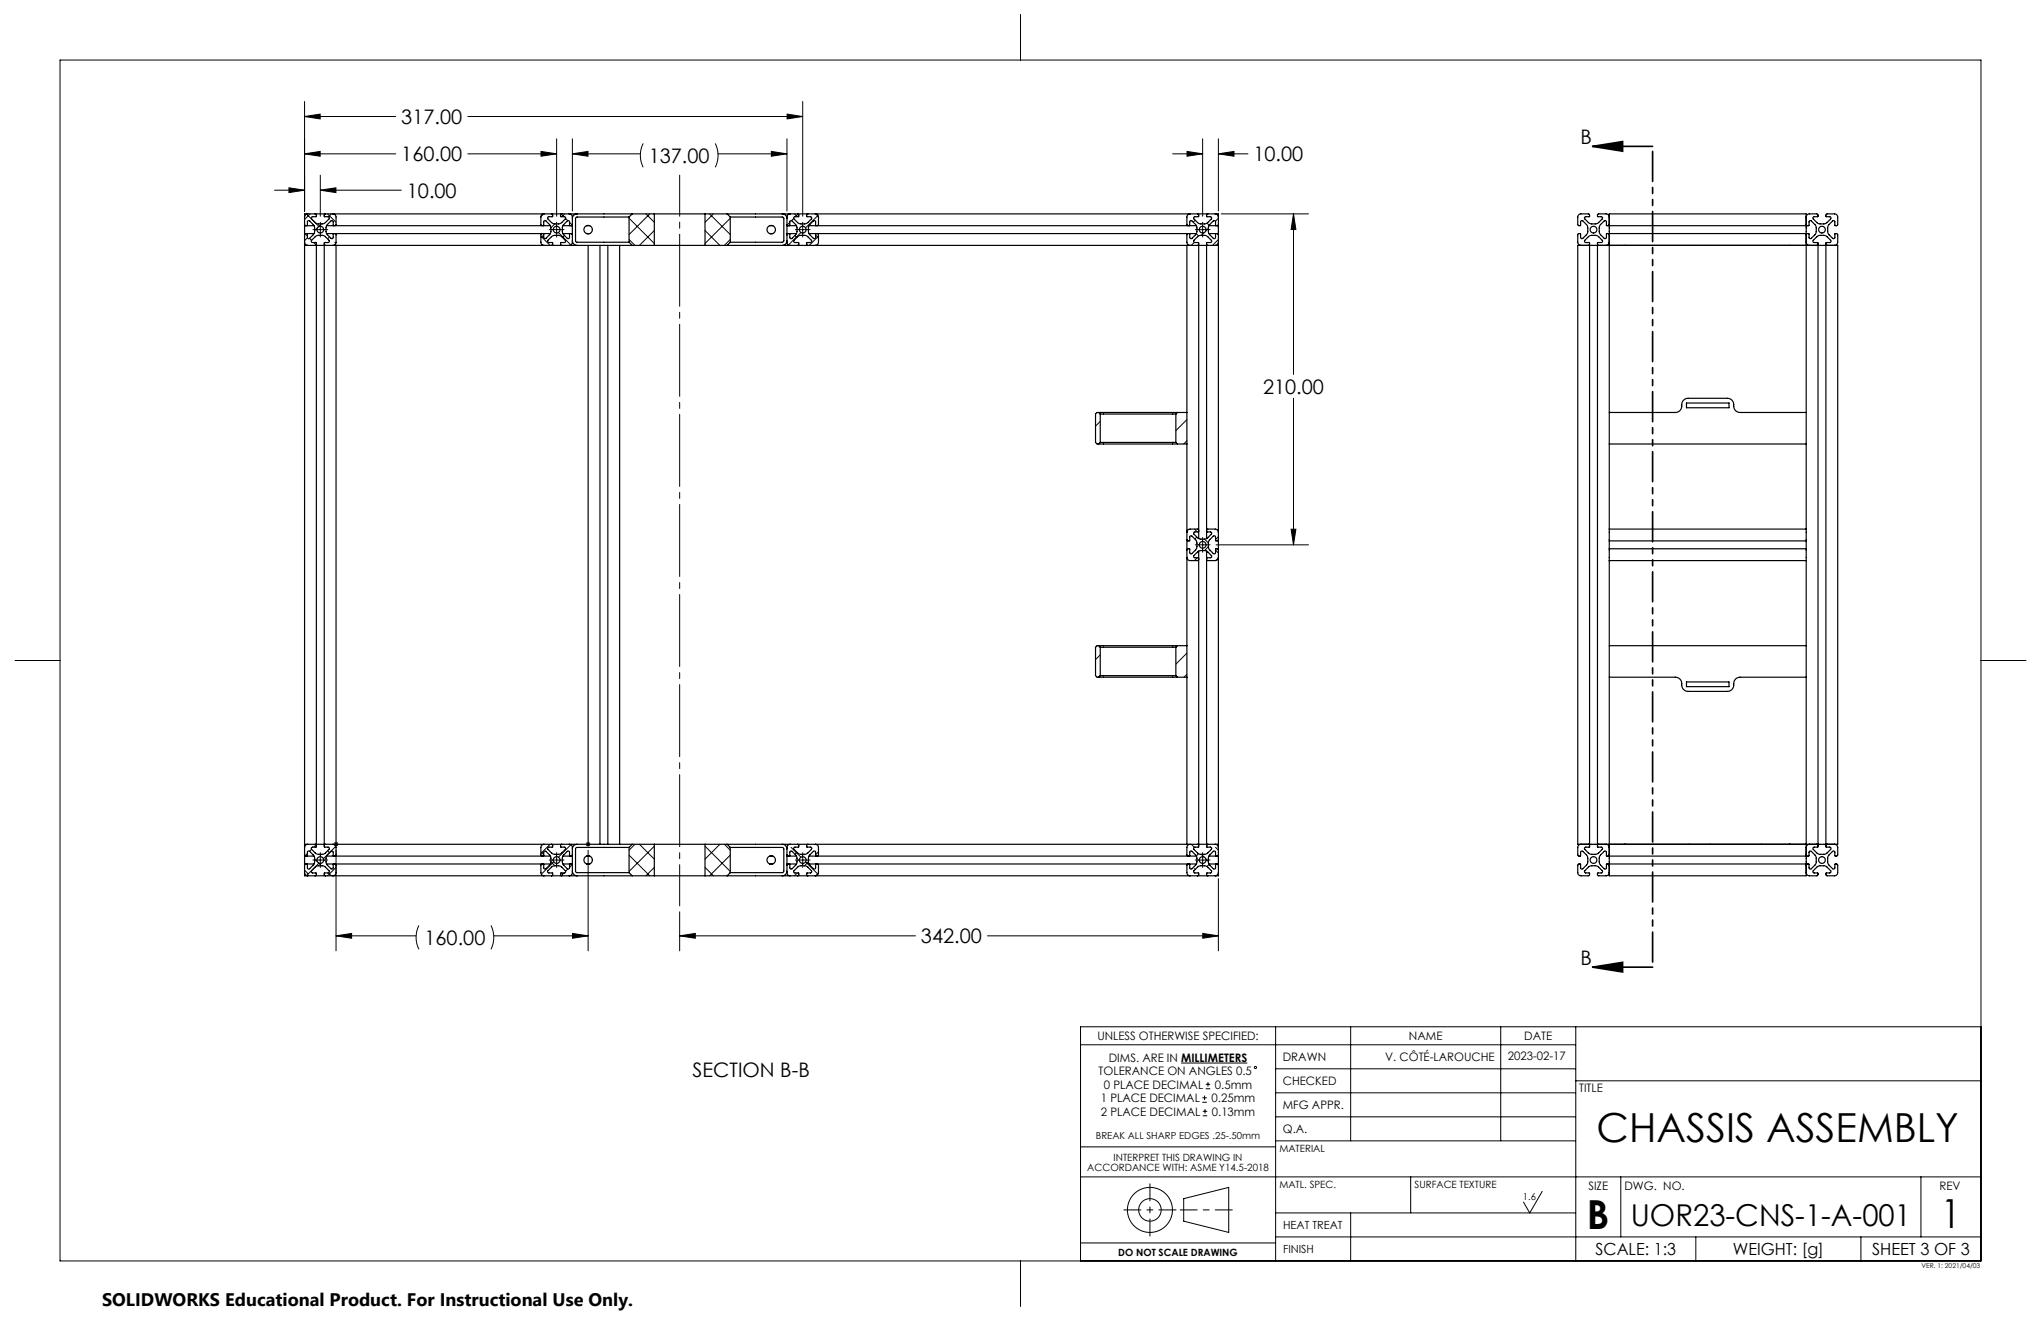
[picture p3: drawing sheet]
<svg xmlns="http://www.w3.org/2000/svg" width="432mm" height="279mm" viewBox="0 0 432 279" stroke-linecap="round" stroke-linejoin="round" font-family="sans-serif">
<g fill="none" stroke="#000" stroke-width=".25">
<path d="M64.4 51.2a.67 .67 0 0 0 .7 .7M64.4 47.5l.3 .2M64.4 47.5v.2M64.4 51.2v.7M64.4 49.4v.3M64.4 47.7v1.7M64.4 51.9h.7M64.4 47.7h2M64.4 49.4h2M64.4 45.9v1.6M64.4 49.7v1.5M64.4 51.9v126.7"/>
<path d="M64.7 49.4l-.3 .3M64.9 47.7l.1-.8a.28 .28 0 0 1 .2-.2 .28 .28 0 0 1 .3 0l.9 .9 .2 .6-.2 1.2-.9 1a.28 .28 0 0 1-.3 .1 .28 .28 0 0 1-.2-.3l-.1-.8M65.1 45.2a.67 .67 0 0 0-.7 .7M65.1 51.9h1.6M66.7 51.9l.2-.2v-.4h-.8a.28 .28 0 0 1-.2-.2 .28 .28 0 0 1 0-.3l.9-.9 .6-.1 1.1 .1 1.1 .9a.28 .28 0 0 1 .1 .3 .28 .28 0 0 1-.3 .2h-.8v.4l.3 .2M66.7 45.2l.2 .2v.4h-.8a.28 .28 0 0 0-.2 .2 .28 .28 0 0 0 0 .3l.9 .9 .6 .2 1.1-.1 1.1-1a.28 .28 0 0 0 .1-.3 .28 .28 0 0 0-.3-.2h-.8v-.4l.3-.2M66.7 51.9h.2M66.9 51.9h1.7M66.9 51.9v126.7M68.6 51.9h.3M68.6 51.9v126.7M68.9 51.9h1.5"/>
<path d="M69.1 47.7h47.3M69.1 49.4h47.3M70.4 45.2a.67 .67 0 0 1 .7 .7v1.6l-.3 .2M70.4 51.9h.7M70.6 47.7l-.1-.8a.28 .28 0 0 0-.2-.2 .28 .28 0 0 0-.3 0l-.9 .9-.1 .6v1.1l1 1.1a.28 .28 0 0 0 .3 .1 .28 .28 0 0 0 .2-.3l.1-.8M70.8 49.4l.3 .2v1.6a.67 .67 0 0 1-.7 .7M71.1 51.9h50.9M71.1 51.9v126.7M114.7 49.4l-.3 .2v1.6a.67 .67 0 0 0 .7 .7M114.9 47.7l.1-.8a.28 .28 0 0 1 .2-.2 .28 .28 0 0 1 .3 0l.9 .9 .2 .6-.1 1.1-1 1.1a.28 .28 0 0 1-.3 .1 .28 .28 0 0 1-.2-.3l-.1-.8M115.1 45.2a.67 .67 0 0 0-.7 .7v1.6l.3 .2M116.7 51.9l.2-.2v-.4h-.8a.28 .28 0 0 1-.2-.2 .28 .28 0 0 1 0-.3l.9-.9 .6-.1 1.1 .1 1.1 .9a.28 .28 0 0 1 .1 .3 .28 .28 0 0 1-.3 .2h-.8v.4l.3 .2"/>
<path d="M116.7 45.2l.2 .2v.4h-.8a.28 .28 0 0 0-.2 .2 .28 .28 0 0 0 0 .3l.9 .9 .6 .2 1.1-.1 1.1-1a.28 .28 0 0 0 .1-.3 .28 .28 0 0 0-.3-.2h-.8v-.4l.3-.2M119.1 47.7h2M119.1 49.4h2M120.4 45.2a.67 .67 0 0 1 .7 .7v5.3a.67 .67 0 0 1-.7 .7M120.6 47.7l-.1-.8a.28 .28 0 0 0-.2-.2 .28 .28 0 0 0-.3 0l-.9 .9-.1 .6v1.1l1 1.1a.28 .28 0 0 0 .3 .1 .28 .28 0 0 0 .2-.3l.1-.8M120.8 49.4l.3 .3M121.1 47.5l-.3 .2M121.1 50.9a1 1 0 0 0 1 1h11.7M122.1 45.2a1 1 0 0 0-1 1M124.1 49.4h.7M124.1 47.7h.7M124.4 51.9v126.7"/>
<path d="M126.9 51.9v126.7M128.6 51.9v126.7M131.1 51.9v126.7M133.1 45.9h-11l-.3 .3v4.7l.2 .3h11.1M133.1 45.9v5.3M133.1 51.2l.7 .7M133.8 45.2h-69.4v.7M133.8 45.2h4.6M133.8 51.9h4.6M133.8 45.2l-.7 .7M138.4 51.9h10.8M138.4 45.2h10.8"/>
<path d="M138.4 45.2v6.7M149.2 45.2h4.6M149.2 51.9h4.6M149.2 45.2v6.7M153.8 45.2h104v.7M153.8 45.2l.7 .7M154.5 45.9h11l.3 .3v4.7l-.2 .3h-11.1M154.5 45.9v5.3M154.5 51.2l-.7 .7M162.8 49.4h.7M162.8 47.7h.7M165.5 45.2a1 1 0 0 1 1 1"/>
<path d="M165.6 51.9h85.5M166.5 47.5l.3 .2M166.5 50.9a1 1 0 0 1-1 1h-11.7M166.5 47.7h2M166.5 49.4h2M166.8 49.4l-.3 .3M167 47.7l.1-.8a.28 .28 0 0 1 .2-.2 .28 .28 0 0 1 .3 0l.8 .9 .2 .6-.1 1.2-.9 1a.28 .28 0 0 1-.3 .1 .28 .28 0 0 1-.2-.3l-.1-.8M167.2 45.2a.67 .67 0 0 0-.7 .7v5.3a.67 .67 0 0 0 .7 .7M168.7 51.9l.3-.2v-.4h-.8a.28 .28 0 0 1-.3-.2 .28 .28 0 0 1 .1-.3l.9-.9 .5-.1 1.2 .1 1.1 .9a.28 .28 0 0 1 0 .3 .28 .28 0 0 1-.2 .2h-.8v.4l.2 .2M168.7 45.2l.3 .2v.4h-.8a.28 .28 0 0 0-.3 .2 .28 .28 0 0 0 .1 .3l.9 .9 .5 .2 1.2-.1 1.1-1a.28 .28 0 0 0 0-.3 .28 .28 0 0 0-.2-.2h-.8v-.4l.2-.2M171.1 47.7h82M171.1 49.4h82"/>
<path d="M172.5 45.2a.67 .67 0 0 1 .7 .7v1.6l-.3 .2M172.7 47.7l-.1-.8a.28 .28 0 0 0-.2-.2 .28 .28 0 0 0-.3 0l-.9 .9-.2 .6 .1 1.1 1 1.1a.28 .28 0 0 0 .3 .1 .28 .28 0 0 0 .2-.3l.1-.8M172.9 49.4l.3 .2v1.6a.67 .67 0 0 1-.7 .7M251.1 51.9h.7M251.1 51.9v126.7M251.4 49.4l-.3 .2v1.6a.67 .67 0 0 0 .7 .7M251.6 47.7l.1-.8a.28 .28 0 0 1 .2-.2 .28 .28 0 0 1 .3 0l.9 .9 .1 .6-.1 1.1-.9 1.1a.28 .28 0 0 1-.3 .1 .28 .28 0 0 1-.2-.3l-.1-.8M251.8 45.2a.67 .67 0 0 0-.7 .7v1.6l.3 .2M251.8 51.9h1.5M253.3 51.9l.3-.2v-.4h-.8a.28 .28 0 0 1-.3-.2 .28 .28 0 0 1 .1-.3l.9-.9 .6-.1 1.1 .1 1.1 .9a.28 .28 0 0 1 0 .3 .28 .28 0 0 1-.2 .2h-.8v.4l.2 .2M253.3 45.2l.3 .2v.4h-.8a.28 .28 0 0 0-.3 .2 .28 .28 0 0 0 .1 .3l.9 .9 .6 .2 1.1-.1 1.1-1a.28 .28 0 0 0 0-.3 .28 .28 0 0 0-.2-.2h-.8v-.4l.2-.2M253.3 51.9h.3"/>
<path d="M253.6 51.9h1.7M253.6 51.9v62M255.3 51.9h.2M255.3 51.9v62M255.5 51.9h1.6M255.8 47.7h2M255.8 49.4h2M257.1 45.2a.67 .67 0 0 1 .7 .7M257.1 51.9h.7M257.3 47.7l-.1-.8a.28 .28 0 0 0-.2-.2 .28 .28 0 0 0-.3 0l-.9 .9-.2 .6 .1 1.1 1 1.1a.28 .28 0 0 0 .3 .1 .28 .28 0 0 0 .2-.3l.1-.8M257.5 49.4l.3 .3M257.8 47.5l-.3 .2"/>
<path d="M257.8 51.2a.67 .67 0 0 1-.7 .7M257.8 47.5v.2M257.8 51.2v.7M257.8 49.4v.3M257.8 47.7v1.7M257.8 45.9v1.6M257.8 49.7v1.5M257.8 51.9v126.7M334.5 51.9h-.7v126.7h.7M334.5 51.9h1.5M336 51.9l.3-.2v-.4h-.8a.28 .28 0 0 1-.3-.2 .28 .28 0 0 1 .1-.3l.9-.9 .6-.1 1.1 .1 1.1 .9a.28 .28 0 0 1 0 .3 .28 .28 0 0 1-.2 .2h-.8v.4l.2 .2M336 51.9h.3"/>
<path d="M336.3 51.9h1.7M336.3 51.9v126.7M338 51.9h.2M338 51.9v126.7M338.2 51.9h1.6M339.8 51.9h.7M340.5 47.5v.2M340.5 45.9v-.7h41.6v.7M340.5 49.4v.3M340.5 51.2v.7M340.5 47.7v1.7M340.5 47.5l-.2 .2h-.4v-.8a.28 .28 0 0 0-.2-.2 .28 .28 0 0 0-.3 0l-.9 .9-.2 .6 .1 1.1 1 1.1a.28 .28 0 0 0 .3 .1 .28 .28 0 0 0 .2-.3v-.8h.4l.2 .3"/>
<path d="M340.5 51.2a.67 .67 0 0 1-.7 .7M340.5 45.9a.67 .67 0 0 0-.7-.7l-1.8 .2v.4h.8a.28 .28 0 0 1 .2 .2 .28 .28 0 0 1 0 .3l-.9 .9-.6 .2-1.1-.1-1.1-1a.28 .28 0 0 1-.1-.3 .28 .28 0 0 1 .3-.2h.7l.1-.4-1.8-.2a.67 .67 0 0 0-.7 .7l.1 1.8h.5v-.8a.28 .28 0 0 1 .2-.2 .28 .28 0 0 1 .3 0l.9 .9 .1 .6-.1 1.2-.9 1a.28 .28 0 0 1-.3 .1 .28 .28 0 0 1-.2-.3v-.8h-.5l-.1 1.8a.67 .67 0 0 0 .7 .7M340.5 47.7h41.6M340.5 45.9v1.6M340.5 49.7v1.5M340.5 51.9v60M340.5 49.4h41.6M343.8 51.9h18M343.8 51.9h.1M372.7 51.9h6M378.7 51.9h.1M382 51.9h.1"/>
<path d="M382.1 47.5v.2M382.1 49.4v.3M382.1 51.2v.7M382.1 47.7v1.7M382.1 47.5l.2 .2h.4v-.8a.28 .28 0 0 1 .2-.2 .28 .28 0 0 1 .3 0l.9 .9 .1 .6v1.1l-1 1.1a.28 .28 0 0 1-.3 .1 .28 .28 0 0 1-.2-.3v-.8h-.4l-.2 .3M382.1 45.9a.67 .67 0 0 1 .7-.7l1.8 .2v.4h-.8a.28 .28 0 0 0-.2 .2 .28 .28 0 0 0 0 .3l.9 .9 .6 .2 1.1-.1 1.1-1a.28 .28 0 0 0 .1-.3 .28 .28 0 0 0-.3-.2h-.8v-.4l1.8-.2a.67 .67 0 0 1 .7 .7l-.1 1.8h-.5v-.8a.28 .28 0 0 0-.2-.2 .28 .28 0 0 0-.3 0l-.9 .9-.1 .6v1.1l1 1.1a.28 .28 0 0 0 .3 .1 .28 .28 0 0 0 .2-.3v-.8h.5l.1 1.8a.67 .67 0 0 1-.7 .7M382.1 51.2a.67 .67 0 0 0 .7 .7M382.1 51.9h.7M382.1 45.9v1.6M382.1 49.7v1.5M382.1 51.9v60M382.1 51.9h-41.6"/>
<path d="M382.8 51.9h1.6M384.4 51.9l.2-.2v-.4h-.8a.28 .28 0 0 1-.2-.2 .28 .28 0 0 1 0-.3l.9-.9 .6-.1 1.1 .1 1.1 .9a.28 .28 0 0 1 .1 .3 .28 .28 0 0 1-.3 .2h-.8v.4l.3 .2M384.4 51.9h.2M384.6 51.9h1.7M384.6 51.9v126.7M386.3 51.9h.3M386.3 51.9v126.7M386.6 51.9h1.5M388.1 51.9h.7v126.7h-.7M232.4 93.9h16.7M232.4 87.2h16.7M232.4 87.2h-.3l-.3 .4v6l.3 .3h.3"/>
<path d="M232.4 87.2l.4 .4M232.8 87.6h16M232.8 93.6h16M232.8 87.6v6M232.8 93.6l-.4 .3M248.8 87.6v6M248.8 93.6l.3 .3M249.1 87.2h2M249.1 93.9h2M249.1 87.2l-.3 .4M340.5 87.2h14a1.51 1.51 0 0 0 1.3-1.9l.4-.7 .7-.3 8.6-.1a1.51 1.51 0 0 1 1.3 2l.6 .8 .7 .2h14M340.5 93.9h41.6"/>
<path d="M356.8 85.2h9v1h-9zM251.1 114.1l.2 .3h.4v-.8a.28 .28 0 0 1 .2-.3 .28 .28 0 0 1 .3 .1l.9 .9 .1 .6-.1 1.1-.9 1.1a.28 .28 0 0 1-.3 0 .28 .28 0 0 1-.2-.2v-.8h-.4l-.2 .2M251.1 117.9a.67 .67 0 0 0 .7 .7h1.6l.2-.3M253.6 112.2l-.2-.3h-1.6a.67 .67 0 0 0-.7 .7M253.6 112.4l-.8 .1a.28 .28 0 0 0-.3 .2 .28 .28 0 0 0 .1 .3l.9 .9 .6 .1h1.1l1.1-1a.28 .28 0 0 0 0-.3 .28 .28 0 0 0-.2-.2l-.8-.1M253.6 118.1l-.8-.1a.28 .28 0 0 1-.3-.2 .28 .28 0 0 1 .1-.3l.9-.9 .6-.2 1.1 .1 1.1 1a.28 .28 0 0 1 0 .3 .28 .28 0 0 1-.2 .2l-.8 .1M253.6 116.6v62M255.3 112.2l.2-.3h1.6a.67 .67 0 0 1 .7 .7M255.3 116.6v62M257.8 114.1l-.2 .3h-.4v-.8a.28 .28 0 0 0-.2-.3 .28 .28 0 0 0-.3 .1l-.9 .9-.2 .6 .1 1.1 1 1.1a.28 .28 0 0 0 .3 0 .28 .28 0 0 0 .2-.2v-.8h.4l.2 .2M257.8 117.9a.67 .67 0 0 1-.7 .7h-1.6l-.2-.3M340.5 116.1v2.5"/>
<path d="M340.5 111.9v2.5M340.5 114.4v1.7M340.5 118.6v60M340.5 118.6h41.6M340.5 116.1h41.6M340.5 111.9h41.6M340.5 114.4h41.6M382.1 116.1v2.5M382.1 111.9v2.5M382.1 114.4v1.7M382.1 118.6v60M232.4 136.6h16.7"/>
<path d="M232.4 136.6h-.3l-.3 .3v6l.3 .3h.3M232.4 136.6l.4 .3M232.8 136.9h16M232.8 136.9v6M248.8 136.9v6M249.1 136.6h2M249.1 136.6l-.3 .3M340.5 136.6h41.6M232.4 143.2h16.7M232.8 142.9h16M232.8 142.9l-.4 .3M248.8 142.9l.3 .3"/>
<path d="M249.1 143.2h2M340.5 143.2h14a1.51 1.51 0 0 1 1.3 2l.4 .6 .7 .4h8.6a1.51 1.51 0 0 0 1.3-1.9l.6-.8 .7-.3h14M356.8 144.2h9v1h-9zM64.4 178.6v.6M64.4 178.6h.7M64.4 179.2v1.6M65.1 178.6a.67 .67 0 0 0-.7 .6M65.1 178.6h1.6M66.7 178.6l.2 .1v.4l-.8 .1a.28 .28 0 0 0-.2 .1 .28 .28 0 0 0 0 .4l.9 .8 .6 .2 1.2-.1 1-.9a.28 .28 0 0 0 .1-.4 .28 .28 0 0 0-.3-.1l-.8-.1v-.4l.3-.1M66.7 178.6h.2M66.9 178.6h1.7M68.6 178.6h.3"/>
<path d="M68.9 178.6h1.5M70.4 178.6a.67 .67 0 0 1 .7 .6v1.7l-.3 .2M70.4 178.6h.7M71.1 178.6h50.9M115.1 178.6a.67 .67 0 0 0-.7 .6v1.7l.3 .2M116.7 178.6l.2 .1v.4l-.8 .1a.28 .28 0 0 0-.2 .1 .28 .28 0 0 0 0 .4l.9 .8 .6 .2 1.2-.1 1-.9a.28 .28 0 0 0 .1-.4 .28 .28 0 0 0-.3-.1l-.8-.1v-.4l.3-.1M120.4 178.6a.67 .67 0 0 1 .7 .6v5.4a.67 .67 0 0 1-.7 .6M133.1 179.2h-11l-.3 .4v4.6l.2 .3 11.1 .1M133.1 179.2v5.4M133.8 178.6h-11.7a1 1 0 0 0-1 1M133.8 178.6h4.6M133.8 178.6l-.7 .6"/>
<path d="M138.4 178.6h10.8M138.4 178.6v6.6M149.2 178.6h4.6M149.2 178.6v6.6M153.8 178.6h11.7a1 1 0 0 1 1 1M153.8 178.6l.7 .6M154.5 179.2h11l.3 .4v4.6l-.2 .3-11.1 .1M154.5 179.2v5.4M165.6 178.6h85.5M167.2 178.6a.67 .67 0 0 0-.7 .6v5.4a.67 .67 0 0 0 .7 .6M168.7 178.6l.3 .1v.4l-.8 .1a.28 .28 0 0 0-.3 .1 .28 .28 0 0 0 .1 .4l.9 .8 .5 .2 1.3-.1 1-.9a.28 .28 0 0 0 0-.4 .28 .28 0 0 0-.2-.1l-.8-.1v-.4l.2-.1M172.5 178.6a.67 .67 0 0 1 .7 .6v1.7l-.3 .2"/>
<path d="M251.1 178.6h.7M251.8 178.6a.67 .67 0 0 0-.7 .6v1.7l.3 .2M251.8 178.6h1.5M253.3 178.6l.3 .1v.4l-.8 .1a.28 .28 0 0 0-.3 .1 .28 .28 0 0 0 .1 .4l.9 .8 .6 .2 1.2-.1 1-.9a.28 .28 0 0 0 0-.4 .28 .28 0 0 0-.2-.1l-.8-.1v-.4l.2-.1M253.3 178.6h.3M253.6 178.6h1.7M255.3 178.6h.2M255.5 178.6h1.6M257.1 178.6a.67 .67 0 0 1 .7 .6M257.1 178.6h.7M257.8 178.6v.6M257.8 179.2v1.6"/>
<path d="M334.5 178.6a.67 .67 0 0 0-.7 .6l.1 1.8h.5v-.7a.28 .28 0 0 1 .2-.3 .28 .28 0 0 1 .3 .1l.9 .9 .1 .5-.1 1.3-.9 .9a.28 .28 0 0 1-.3 .1 .28 .28 0 0 1-.2-.3v-.7h-.5l-.1 1.8a.67 .67 0 0 0 .7 .6l1.8-.1-.1-.4-.7-.1a.28 .28 0 0 1-.3-.1 .28 .28 0 0 1 .1-.3l.9-.9 .6-.2 1.2 .1 1 1a.28 .28 0 0 1 0 .3 .28 .28 0 0 1-.2 .1l-.8 .1v.4l1.8 .1a.67 .67 0 0 0 .7-.6M334.5 178.6h1.5M336 178.6l.3 .1v.4l-.8 .1a.28 .28 0 0 0-.3 .1 .28 .28 0 0 0 .1 .4l.9 .8 .6 .2 1.1-.1 1.1-.9a.28 .28 0 0 0 0-.4 .28 .28 0 0 0-.2-.1l-.8-.1v-.4l.2-.1M336 178.6h.3M336.3 178.6h1.7M338 178.6h.2M338.2 178.6h1.6M339.8 178.6a.67 .67 0 0 1 .7 .6M339.8 178.6h.7M340.5 178.6v.6M340.5 179.2v1.6M340.5 178.6h41.6"/>
<path d="M343.8 178.6h18M343.8 178.6h.1M372.7 178.6h6M378.7 178.6h.1M382 178.6h.1M382.1 178.6v.6M382.1 178.6h.7M382.1 179.2v1.6M382.8 178.6a.67 .67 0 0 0-.7 .6M382.8 178.6h1.6M384.4 178.6l.2 .1v.4l-.8 .1a.28 .28 0 0 0-.2 .1 .28 .28 0 0 0 0 .4l.9 .8 .6 .2 1.1-.1 1.1-.9a.28 .28 0 0 0 .1-.4 .28 .28 0 0 0-.3-.1l-.8-.1v-.4l.3-.1M384.4 178.6h.2"/>
<path d="M384.6 178.6h1.7M386.3 178.6h.3M386.6 178.6h1.5M388.1 178.6a.67 .67 0 0 1 .7 .6l-.1 1.8h-.5v-.7a.28 .28 0 0 0-.2-.3 .28 .28 0 0 0-.3 .1l-.9 .9-.1 .5v1.2l1 1a.28 .28 0 0 0 .3 .1 .28 .28 0 0 0 .2-.3v-.7h.5l.1 1.8a.67 .67 0 0 1-.7 .6l-1.8-.1v-.4l.8-.1a.28 .28 0 0 0 .3-.1 .28 .28 0 0 0-.1-.3l-.9-.9-.6-.2-1.2 .1-1 1a.28 .28 0 0 0 0 .3 .28 .28 0 0 0 .2 .1l.8 .1v.4l-1.8 .1a.67 .67 0 0 1-.7-.6M64.4 184.6v.6h69.4M64.4 184.6a.67 .67 0 0 0 .7 .6M64.4 180.8l.3 .3M64.4 180.8v.3M64.4 182.7v.3M64.4 181.1v1.6M64.4 181.1h2M64.4 182.7h2"/>
<path d="M64.4 183v1.6M64.7 182.7l-.3 .3M64.9 181.1l.1-.8a.28 .28 0 0 1 .2-.3 .28 .28 0 0 1 .3 .1l.9 .9 .2 .5-.2 1.3-.9 .9a.28 .28 0 0 1-.3 .1 .28 .28 0 0 1-.2-.3l-.1-.8M66.7 185.2l.2-.1v-.4l-.8-.1a.28 .28 0 0 1-.2-.1 .28 .28 0 0 1 0-.3l.9-.9 .6-.2 1.2 .1 1 1a.28 .28 0 0 1 .1 .3 .28 .28 0 0 1-.3 .1l-.8 .1v.4l.3 .1M69.1 181.1h47.3M69.1 182.7h47.3M70.6 181.1l-.1-.8a.28 .28 0 0 0-.2-.3 .28 .28 0 0 0-.3 .1l-.9 .9-.1 .5v1.2l1 1a.28 .28 0 0 0 .3 .1 .28 .28 0 0 0 .2-.3l.1-.8M70.8 182.7l.3 .3v1.6a.67 .67 0 0 1-.7 .6M114.7 182.7l-.3 .3v1.6a.67 .67 0 0 0 .7 .6M114.9 181.1l.1-.8a.28 .28 0 0 1 .2-.3 .28 .28 0 0 1 .3 .1l.9 .9 .2 .5-.1 1.2-1 1a.28 .28 0 0 1-.3 .1 .28 .28 0 0 1-.2-.3l-.1-.8M116.7 185.2l.2-.1v-.4l-.8-.1a.28 .28 0 0 1-.2-.1 .28 .28 0 0 1 0-.3l.9-.9 .6-.2 1.2 .1 1 1a.28 .28 0 0 1 .1 .3 .28 .28 0 0 1-.3 .1l-.8 .1v.4l.3 .1M119.1 181.1h2"/>
<path d="M119.1 182.7h2M120.6 181.1l-.1-.8a.28 .28 0 0 0-.2-.3 .28 .28 0 0 0-.3 .1l-.9 .9-.1 .5v1.2l1 1a.28 .28 0 0 0 .3 .1 .28 .28 0 0 0 .2-.3l.1-.8M120.8 182.7l.3 .3M121.1 180.8l-.3 .3M121.1 184.2a1 1 0 0 0 1 1M124.1 181.1h.7M124.1 182.7h.7M133.1 184.6l.7 .6M133.8 185.2h4.6M138.4 185.2h10.8M149.2 185.2h4.6M154.5 184.6l-.7 .6"/>
<path d="M162.8 181.1h.7M162.8 182.7h.7M166.5 180.8l.3 .3M166.5 184.2a1 1 0 0 1-1 1M166.5 181.1h2M166.5 182.7h2M166.8 182.7l-.3 .3M167 181.1l.1-.8a.28 .28 0 0 1 .2-.3 .28 .28 0 0 1 .3 .1l.8 .9 .2 .5-.1 1.3-.9 .9a.28 .28 0 0 1-.3 .1 .28 .28 0 0 1-.2-.3l-.1-.8M168.7 185.2l.3-.1v-.4l-.8-.1a.28 .28 0 0 1-.3-.1 .28 .28 0 0 1 .1-.3l.9-.9 .5-.2 1.3 .1 1 1a.28 .28 0 0 1 0 .3 .28 .28 0 0 1-.2 .1l-.8 .1v.4l.2 .1M171.1 181.1h82M171.1 182.7h82M172.7 181.1l-.1-.8a.28 .28 0 0 0-.2-.3 .28 .28 0 0 0-.3 .1l-.9 .9-.2 .5 .1 1.2 1 1a.28 .28 0 0 0 .3 .1 .28 .28 0 0 0 .2-.3l.1-.8"/>
<path d="M172.9 182.7l.3 .3v1.6a.67 .67 0 0 1-.7 .6M251.4 182.7l-.3 .3v1.6a.67 .67 0 0 0 .7 .6M251.6 181.1l.1-.8a.28 .28 0 0 1 .2-.3 .28 .28 0 0 1 .3 .1l.9 .9 .1 .5-.1 1.2-.9 1a.28 .28 0 0 1-.3 .1 .28 .28 0 0 1-.2-.3l-.1-.8M253.3 185.2l.3-.1v-.4l-.8-.1a.28 .28 0 0 1-.3-.1 .28 .28 0 0 1 .1-.3l.9-.9 .6-.2 1.2 .1 1 1a.28 .28 0 0 1 0 .3 .28 .28 0 0 1-.2 .1l-.8 .1v.4l.2 .1M255.8 181.1h2M255.8 182.7h2M257.3 181.1l-.1-.8a.28 .28 0 0 0-.2-.3 .28 .28 0 0 0-.3 .1l-.9 .9-.2 .5 .1 1.2 1 1a.28 .28 0 0 0 .3 .1 .28 .28 0 0 0 .2-.3l.1-.8M257.5 182.7l.3 .3M257.8 180.8l-.3 .3M257.8 184.6a.67 .67 0 0 1-.7 .6M257.8 184.6v.6h-104M257.8 180.8v.3"/>
<path d="M257.8 182.7v.3M257.8 181.1v1.6M257.8 183v1.6M340.5 180.8v.3M340.5 182.7v.3M340.5 184.6v.6h41.6v-.6M340.5 181.1v1.6M340.5 180.8l-.2 .3-.4-.1v-.7a.28 .28 0 0 0-.2-.3 .28 .28 0 0 0-.3 .1l-.9 .9-.2 .5 .1 1.2 1 1a.28 .28 0 0 0 .3 .1 .28 .28 0 0 0 .2-.3v-.7h.4l.2 .2M340.5 183v1.6M340.5 181.1h41.6M340.5 182.7h41.6M382.1 180.8v.3"/>
<path d="M382.1 182.7v.3M382.1 181.1v1.6M382.1 180.8l.2 .3 .4-.1v-.7a.28 .28 0 0 1 .2-.3 .28 .28 0 0 1 .3 .1l.9 .9 .1 .5v1.2l-1 1a.28 .28 0 0 1-.3 .1 .28 .28 0 0 1-.2-.3v-.7h-.4l-.2 .2M382.1 183v1.6"/>
<circle cx="67.8" cy="48.6" r=".72"/>
<circle cx="117.8" cy="48.6" r=".72"/>
<circle cx="124.4" cy="48.6" r=".9"/>
<circle cx="163.2" cy="48.6" r=".9"/>
<circle cx="169.8" cy="48.6" r=".72"/>
<circle cx="254.4" cy="48.6" r=".72"/>
<circle cx="337.1" cy="48.6" r=".72"/>
<circle cx="385.5" cy="48.6" r=".72"/>
<circle cx="254.4" cy="115.2" r=".72"/>
<circle cx="67.8" cy="181.9" r=".72"/>
<circle cx="117.8" cy="181.9" r=".72"/>
<circle cx="124.4" cy="181.9" r=".9"/>
<circle cx="163.2" cy="181.9" r=".9"/>
<circle cx="169.8" cy="181.9" r=".72"/>
<circle cx="254.4" cy="181.9" r=".72"/>
<circle cx="337.1" cy="181.9" r=".72"/>
<circle cx="385.5" cy="181.9" r=".72"/>
</g>
<g fill="none" stroke="#000" stroke-width=".21">
<path d="M12.7 12.7h406.4v254h-406.4zM215.9 3.2v9.5M61.1 39.7l3.3 .5-3.3 .5zM64.4 32.5l3.3-.5v1zM64.4 24.6l3.3-.5v1.1zM64.4 21.5v23.1M64.4 32.5h19.3M64.4 24.6h19.3M67.8 37.1v8.6M99 32.5h18.8M99 24.6h70.8M114.5 32l3.3 .5-3.3 .5z"/>
<path d="M117.8 29.4v16.3M121.1 32.5l3.3-.5v1zM121.1 32.5h14.4M121.1 29.4v15.2M136.1 30.3a5.6 5.6 0 0 0 0 5.1M151.3 30.3a5.6 5.6 0 0 1 0 5.1M151.9 32.5h14.6M163.2 32l3.3 .5-3.3 .5zM166.5 29.4v15.2M166.5 24.1l3.3 .5-3.3 .6zM169.8 21.5v24.2M248.1 32.5h6.3"/>
<path d="M251.1 32l3.3 .5-3.3 .5zM254.4 29.4v16.3M257.8 32.5l3.3-.5v1zM257.8 32.5h6.2M257.8 29.4v15.2M58.1 40.2h6.3M64.5 49.5l.5 .4M64.9 45.3l2.6 2.6M65 50.3l-.6 .6M65.5 50.4l.4 .4M65.6 45.2l-1.2 1.2M66.2 48.6h3.1"/>
<path d="M66.4 51.3l.5 .5M67.2 48.2l-.6 .6M67.8 40.2l3.3-.5v1zM67.8 47v3.1M67.8 40.2h17.1M68 47.4l-.6 .6M69.3 45.2l1.8 1.8M69.7 50.1l-.4 .4M70.1 45.2l-.6 .7M70.8 51.3l.3 .2M114.4 50l2 1.9M114.5 45.6h.1"/>
<path d="M115 45.2l-.6 .6M115 49.7l-.6 .6M116.2 48.6h3.1M117.4 47.4l-.8 .8M117.8 47v3.1M118.1 49.2l2.7 2.6M118.7 45.3l.6 .5M119.4 49.8l-.4 .4M119.5 45.2l-.6 .6M119.7 46.2l.4 .5M120.5 47l.6 .6M133.1 50.7l1.2 1.2"/>
<path d="M133.1 46.2l5.3 5.3M136.7 45.2l1.7 1.8M137.5 45.2l-4.4 4.4M138.4 48.8l-3.1 3.1M149.2 48.8l3.1 3.1M150.1 45.2l4.4 4.4M150.9 45.2l-1.7 1.8M154.5 46.2l-5.3 5.3M154.5 50.7l-1.3 1.2M167.1 47l-.6 .6M167.9 46.2l-.4 .5M168.1 45.2l.4 .4"/>
<path d="M168.2 49.8l.4 .4M168.3 48.6h3.1M168.9 45.3l-.6 .5M169.4 49.2l-2.6 2.6M169.8 47v3.1M172.6 49.7l.6 .6M172.6 45.2l.5 .6M173.1 45.6l-2.7 2.6M173.2 50l-2 1.9M251.1 47.4l.3 .3M252.7 51.3l-.7 .6M252.9 46.6l-.5 .4"/>
<path d="M252.9 48.6h3.1M253.1 49.4l.5 .5M254.4 47v3.1M254.7 49.2l-.5 .6M255.4 47.2l.4 .4M255.6 48.3l-.5 .5M257.6 49.4l.2 .2M257.8 46.2l-.7 .6M257.8 50.7l-1.3 1.2M258.4 45.2h18.4M273.7 45.2l.5 3.3h-1.1zM273.7 45.2v34"/>
<path d="M232.8 89.1l-1 1M251.1 88.7l-2.3 2.4M251.1 93.2l-.7 .7M273.7 84.2v31M252.7 111.9l.6 .6M252.9 115.2h3.1M253.2 113.6l-.4 .4M253.3 118l-.6 .6M254.4 113.7v3.1M254.8 114l.8 .8M255.6 115.6l-.8 .8M257.2 116.4l.6 .6"/>
<path d="M257.3 115.2h19.5M257.8 118l-.6 .6M257.8 113.5l-.6 .6M273.1 111.9h1.1l-.5 3.3zM3.2 139.7h9.5M232.8 138.5l-1 1M251.1 138.1l-2.3 2.4M419.1 139.7h9.5M251.1 142.6l-.6 .6M65.9 179.6l-.4 .5M66.9 178.7l-.5 .5M69.3 179.9l.4 .4"/>
<path d="M70.6 178.6h1M70.7 178.2l.7 .7M71.1 179l-2.7 2.6M71.1 178.1v1M71.1 179.8v21.3M71.4 178.2l-.7 .7M116.4 178.6l-2 1.9M120.8 178.7l-2.7 2.6M123.9 178.6h1M124.1 178.2l.7 .7M124.4 178.1v1M124.4 179.8v21.3"/>
<path d="M124.8 178.2l-.7 .7M134.3 178.6l-1.2 1.2M135.3 178.6l3.1 3.1M138.4 179l-5.3 5.3M149.2 179l5.3 5.3M152.3 178.6l-3.1 3.1M153.2 178.6l1.3 1.2M167.4 179.2l2 2.1M252 178.6l.7 .6M255.6 178.6l-.3 .3M257.2 179.2l.6 .6M64.4 184.1l.8 .7"/>
<path d="M65 180.5l-.5 .5M66.2 181.9h3.1M66.6 181.7l.6 .6M67.4 182.5l.6 .6M67.5 182.6l-2.6 2.6M67.8 180.3v3.2M69.5 184.6l.6 .6M71.1 197.9l3.3-.5v1zM71.1 197.9h16.9M71.1 183.4l-1.8 1.8M88.6 195.7a5.6 5.6 0 0 0 0 5.1M103.9 195.7a5.6 5.6 0 0 1 0 5.1"/>
<path d="M104.5 197.9h19.9M114.4 180.2l.6 .6M116.2 181.9h3.1M116.6 182.3l.8 .8M117.2 182.3l-2.7 2.6M117.8 180.3v3.2M118.9 184.6l.2 .2M119.3 184.6l-.6 .6M120.1 183.8l-.4 .5M121.1 182.9l-.6 .5M121.1 197.4l3.3 .5-3.3 .5zM133.1 180.9l4.4 4.3"/>
<path d="M138.4 183.5l-1.7 1.7M143.8 197.9l3.3-.5v1zM143.8 197.9h49.9M143.8 192.9v8.2M149.2 183.5l1.7 1.7M154.5 180.9l-4.4 4.3M168.3 181.9h3.1M168.6 180.2l-.4 .5M168.7 184.6l-.6 .6M169.8 180.3v3.2M170.4 182.3l2.6 2.5M171 182.3l-.8 .8"/>
<path d="M173.1 184.7l-.5 .5M173.2 180.2l-.6 .6M208.9 197.9h48.9M251.4 182.7l-.3 .3M252.7 183.7l.2 .2M252.9 181.9h3.1M253.6 180.6l-.5 .4M253.6 185l-.2 .2M254.2 180.7l.5 .5M254.4 180.3v3.2M254.5 197.4l3.3 .5-3.3 .5zM255.1 181.6l.5 .6"/>
<path d="M255.8 182.8l-.4 .5M257.8 180.9l-.2 .2M257.8 185.8v15.3M269.9 217.2v49.5M285.7 217.2v24.1M317.5 217.2v24.1M333.4 217.2v49.5M419.1 217.2h-190.5v49.5M228.6 221h104.8M249.9 224.8h14M254.4 233.1h.9M254.4 232.2h.9"/>
<path d="M254.5 236h.9M254.5 235h.9M254.8 231.7v1M254.9 234.6v.9M255.1 230.3h.9M255.1 229.3h.9M255.6 228.9v.9M269.9 231.1h63.5M269.9 226.1h63.5M269.9 236.2h63.5M333.4 228.6h85.7M228.6 248.9h190.5"/>
<path d="M228.6 242.6h41.3M250.4 253.5l9.6-2.4v9.6l-9.6-2.4zM269.9 241.3h63.5M269.9 256.5h63.5M285.7 256.5v10.2M298.4 248.9v7.6M326.3 252l-2.7 4.5-1.3-2.2M342.9 248.9v12.7M406.4 248.9v12.7M215.9 266.7v9.5M228.6 262.9h41.3M269.9 261.6h149.2"/>
<path d="M358.8 261.6v5.1M393.7 261.6v5.1"/>
<circle cx="265.6" cy="225.8" r=".24"/>
<circle cx="243.3" cy="255.9" r="2.38"/>
<circle cx="243.3" cy="255.9" r="4.8"/>
</g>
<path d="M336.9 31l6.4-1.1v2.1zM336.9 31h12.7M336.9 204.6l6.4-1.1v2.1zM336.9 204.6h12.7" fill="none" stroke="#000" stroke-width=".35"/>
<path d="M143.8 37v154.6" fill="none" stroke="#000" stroke-width=".21" stroke-dasharray="15.2 1.3 1.3 1.3" stroke-dashoffset="6.5"/>
<path d="M349.6 204.6v-173.6" fill="none" stroke="#000" stroke-width=".35" stroke-dasharray="6.3 1.3 1.3 1.3 1.3 1.3" stroke-dashoffset="-1.1"/>
<path d="M237.8 255.9h11M249.7 255.9h11M243.3 261.4v-11" fill="none" stroke="#000" stroke-width=".21" stroke-dasharray="15.2 1.3 1.3 1.3" stroke-dashoffset="11.6"/>
<g fill="#000">
<path d="M67.8 40.2l3.3-.5v1zM61.1 39.7l3.3 .5-3.3 .5zM114.5 32l3.3 .5-3.3 .5zM64.4 32.5l3.3-.5v1zM64.4 24.6l3.3-.5v1.1zM166.5 24.1l3.3 .5-3.3 .6zM257.8 32.5l3.3-.5v1zM251.1 32l3.3 .5-3.3 .5zM273.1 111.9h1.1l-.5 3.3zM273.7 45.2l.5 3.3h-1.1zM143.8 197.9l3.3-.5v1zM254.5 197.4l3.3 .5-3.3 .5zM121.1 32.5l3.3-.5v1zM163.2 32l3.3 .5-3.3 .5z"/>
<path d="M121.1 197.4l3.3 .5-3.3 .5zM71.1 197.9l3.3-.5v1z"/>
<path d="M336.9 204.6l6.4-1.1v2.1zM336.9 31l6.4-1.1v2.1z"/>
</g>
<g font-size="8.5">
<text x="337.8" y="241.6">CHASSIS ASSEMBLY</text>
<text x="335.7" y="260">B</text>
<text x="410.6" y="259.8">1</text>
</g>
<text font-size="6.4" x="345" y="259.2">UOR23-CNS-1-A-001</text>
<g font-size="4.2">
<text x="84.9" y="26.2">317.00</text>
<text x="84.9" y="34.1">160.00</text>
<text x="137.2" y="34.5">137.00</text>
<text x="265.2" y="34.1">10.00</text>
<text x="334.4" y="30.4">B</text>
<text x="86.1" y="41.8">10.00</text>
<text x="267.2" y="83.3">210.00</text>
<text x="89.8" y="199.9">160.00</text>
<text x="194.8" y="199.5">342.00</text>
<text x="334.4" y="204">B</text>
<text x="146.5" y="227.8">SECTION B-B</text>
</g>
<text font-size="3.8" x="21.6" y="276.3">SOLIDWORKS Educational Product. For Instructional Use Only.</text>
<g font-size="3.5">
<text x="337.5" y="265.5">SCALE: 1:3</text>
<text x="366.6" y="265.5">WEIGHT: [g]</text>
<text x="396.1" y="265.5">SHEET 3 OF 3</text>
</g>
<g font-size="2.5">
<text x="232.2" y="220">UNLESS OTHERWISE SPECIFIED:</text>
<text x="298.1" y="220">NAME</text>
<text x="322.5" y="220">DATE</text>
<text x="232.4" y="227.4">TOLERANCE ON ANGLES 0.5</text>
<text x="234.6" y="224.6">DIMS. ARE IN MILLIMETERS</text>
<text x="271.4" y="224.5">DRAWN</text>
<text x="293.1" y="224.4">V. CÔTÉ-LAROUCHE</text>
<text x="319" y="224.3">2023-02-17</text>
<text x="232.9" y="233.1">1 PLACE DECIMAL</text>
<text x="233.5" y="230.3">0 PLACE DECIMAL</text>
<text x="256.3" y="233.1">0.25mm</text>
<text x="257" y="230.3">0.5mm</text>
<text x="271.4" y="229.6">CHECKED</text>
<text x="334.1" y="231">TITLE</text>
<text x="232.9" y="236">2 PLACE DECIMAL</text>
<text x="256.4" y="236">0.13mm</text>
<text x="271.4" y="239.7">Q.A.</text>
<text x="271.4" y="234.6">MFG APPR.</text>
<text x="336.1" y="251.6">SIZE</text>
<text x="343.7" y="251.6">DWG. NO.</text>
<text x="410.3" y="251.6">REV</text>
</g>
<g font-size="2.4">
<text x="271.5" y="260">HEAT TREAT</text>
<text x="271.5" y="265">FINISH</text>
</g>
<g font-size="2.1">
<text x="235.6" y="245.5">INTERPRET THIS DRAWING IN</text>
<text x="270.7" y="243.7">MATERIAL</text>
<text x="230" y="247.6">ACCORDANCE WITH: ASME Y14.5-2018</text>
<text x="270.7" y="251.3">MATL. SPEC.</text>
<text x="299.3" y="251.3">SURFACE TEXTURE</text>
<text x="236.6" y="265.7">DO NOT SCALE DRAWING</text>
</g>
<g font-size="2">
<text x="231.9" y="241">BREAK ALL SHARP EDGES .25-.50mm</text>
<text x="322.2" y="253.8">1.6</text>
</g>
<text font-size="1.4" x="406.5" y="268.3">VER. 1: 2021/04/03</text>
</svg>
